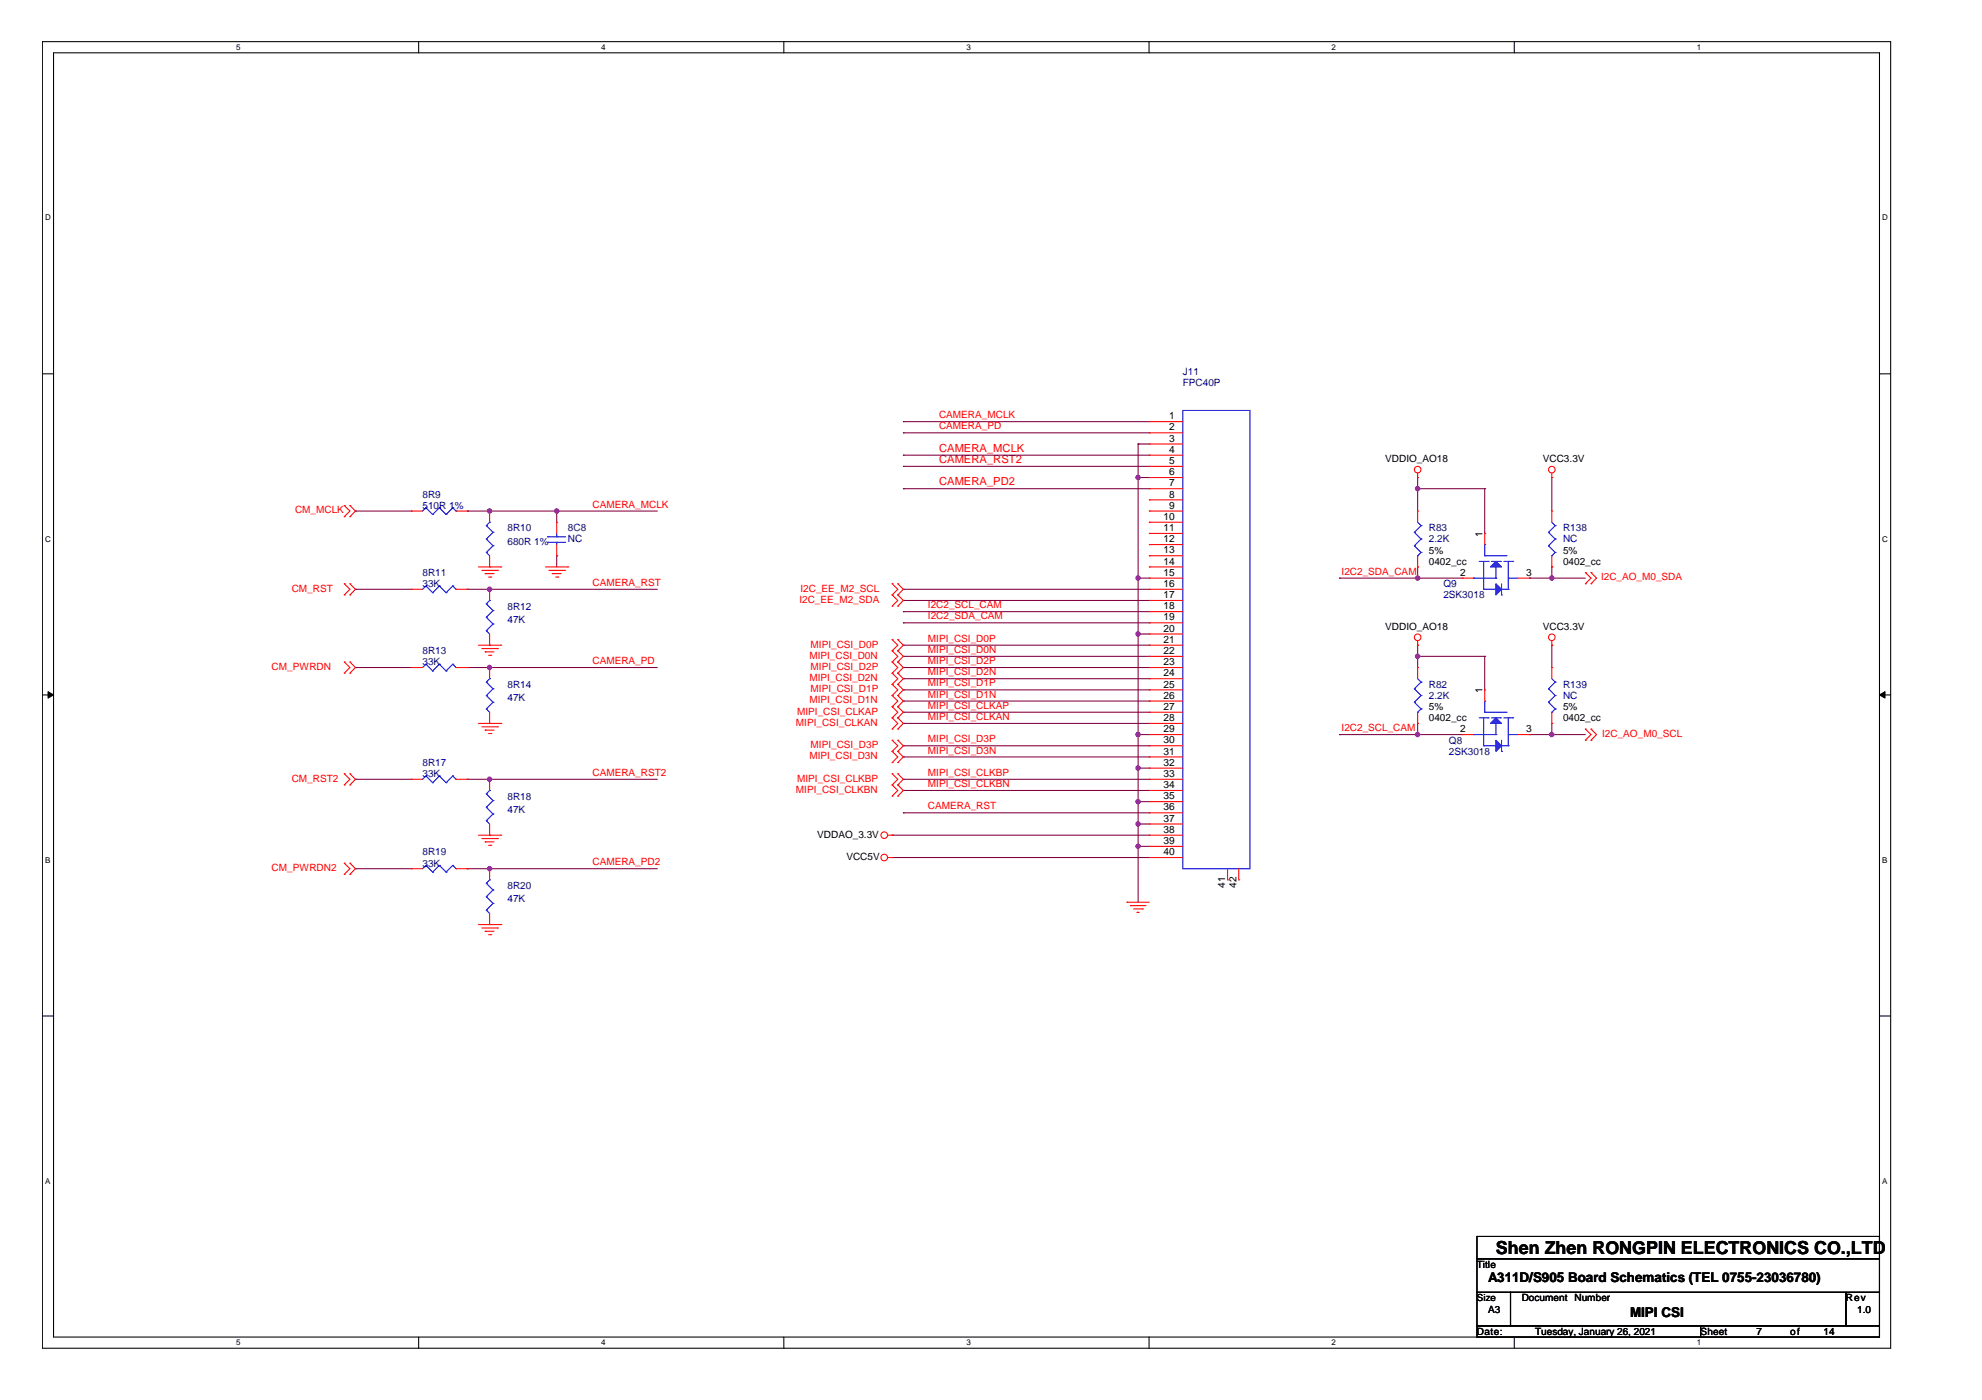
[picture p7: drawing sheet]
<svg xmlns="http://www.w3.org/2000/svg" width="297mm" height="210mm" viewBox="0 0 297 210" stroke-linecap="round" stroke-linejoin="round" font-family="sans-serif">
<path d="M6.3 6.2h277.1v195.9h-277.1zM8 7.9h273.7v192.6h-273.7z" fill="none" stroke="#000" stroke-width=".16"/>
<g fill="#fff">
<path d="M35.4 6.4h.7v1.4h-.7z"/>
<path d="M35.4 200.6h.7v1.4h-.7z"/>
</g>
<path d="M62.7 6.2v1.7M62.7 200.5v1.6" fill="none" stroke="#000" stroke-width=".16"/>
<g fill="#fff">
<path d="M90.1 6.4h.7v1.4h-.7z"/>
<path d="M90.1 200.6h.7v1.4h-.7z"/>
</g>
<path d="M117.5 6.2v1.7M117.5 200.5v1.6" fill="none" stroke="#000" stroke-width=".16"/>
<g fill="#fff">
<path d="M144.8 6.4h.7v1.4h-.7z"/>
<path d="M144.8 200.6h.7v1.4h-.7z"/>
</g>
<path d="M172.2 6.2v1.7M172.2 200.5v1.6" fill="none" stroke="#000" stroke-width=".16"/>
<g fill="#fff">
<path d="M199.6 6.4h.6v1.4h-.6z"/>
<path d="M199.6 200.6h.6v1.4h-.6z"/>
</g>
<path d="M226.9 6.2v1.7M226.9 200.5v1.6" fill="none" stroke="#000" stroke-width=".16"/>
<g fill="#fff">
<path d="M254.3 6.4h.7v1.4h-.7z"/>
<path d="M254.3 200.6h.7v1.4h-.7z"/>
<path d="M6.8 32h.8v1.3h-.8z"/>
<path d="M282.1 32h.9v1.3h-.9z"/>
<path d="M6.8 80.1h.8v1.4h-.8z"/>
<path d="M282.1 80.1h.9v1.4h-.9z"/>
</g>
<path d="M6.3 56.1h1.7M281.7 56.1h1.7" fill="none" stroke="#000" stroke-width=".16"/>
<g fill="#fff">
<path d="M6.8 128.3h.8v1.3h-.8z"/>
<path d="M282.1 128.3h.8v1.3h-.8z"/>
</g>
<path d="M6.3 104.2h1.7M281.7 104.2h1.7" fill="none" stroke="#000" stroke-width=".16"/>
<g fill="#000" stroke="#000" stroke-width=".15">
<path d="M7.2 103.7l.8 .5-.8 .5z" fill-rule="evenodd"/>
<path d="M281.7 104.2l.8-.5v1z" fill-rule="evenodd"/>
</g>
<g fill="#fff">
<path d="M6.8 176.4h.8v1.3h-.8z"/>
<path d="M282.1 176.4h.8v1.3h-.8z"/>
</g>
<path d="M6.3 152.3h1.7M281.7 152.3h1.7M221.4 185.4h60.3v3.3h-60.3zM221.4 188.7h60.3v5.1h-60.3zM221.4 193.8h5v5h-5zM221.4 198.8h33.5v1.7h-33.5zM226.4 193.8h50.2v5h-50.2zM254.9 198.8h26.8v1.7h-26.8zM276.6 193.8h5.1v5h-5.1z" fill="none" stroke="#000" stroke-width=".16"/>
<g fill="none" stroke="#800040" stroke-width=".16">
<path d="M53.3 76.6h.1M53.3 76.6h8.3M70 76.6h.1M70 76.6h28.5M73.4 76.6h.1M83.4 76.6h.1M83.4 76.6v1.7M135.4 73.3h.1M135.4 69.9h.1M135.4 68.2h.1M135.4 63.2h.1M135.4 64.9h.1"/>
<path d="M135.4 73.3h36.8M135.4 69.9h36.8M135.4 68.2h36.8M135.4 63.2h36.8M135.4 64.9h36.8M170.6 71.6h.1M170.6 66.6h.1M170.6 66.6v68.7M170.6 71.6h1.6M170.6 66.6h1.6M212.5 73.3h.1M212.5 71.6h.1"/>
<path d="M212.5 73.3h10M212.5 71.6v5M222.5 73.3h.1M222.5 73.3v6.7M232.6 71.6h.1M232.6 71.6v5M53.3 88.4h.1M53.3 88.4h8.3M70 88.4h.1M70 88.4h28.5M73.4 88.4h.1M83.4 83.3h.1"/>
<path d="M83.4 83.3v1.7M135.4 91.7h.1M135.4 90h.1M135.4 93.4h.1M135.4 88.4h.1M135.4 98.4h.1M135.4 96.7h.1M135.4 91.7h36.8M135.4 90h36.8M135.4 93.4h36.8M135.4 88.4h36.8M135.4 98.4h36.8"/>
<path d="M135.4 96.7h36.8M170.6 95.1h.1M170.6 86.7h.1M170.6 95.1h1.6M170.6 86.7h1.6M200.7 86.7h.1M200.7 86.7h18.5M212.5 98.4h.1M212.5 96.7h.1M212.5 85h.1M212.5 86.7h.1M212.5 98.4h10"/>
<path d="M212.5 85v1.7M212.5 96.7v3.4M222.5 98.4h.1M222.5 98.4v5M229.2 86.7h.1M229.2 86.7h8.4M232.6 85h.1M232.6 86.7h.1M232.6 96.7h.1M232.6 85v1.7M232.6 96.7v3.4M53.3 100.1h.1"/>
<path d="M53.3 116.8h.1M53.3 116.8h8.3M53.3 100.1h8.3M70 100.1h.1M70 116.8h.1M70 116.8h28.5M70 100.1h28.5M73.4 100.1h.1M73.4 116.8h.1M135.4 113.5h.1M135.4 111.8h.1M135.4 118.5h.1"/>
<path d="M135.4 116.8h.1M135.4 101.8h.1M135.4 100.1h.1M135.4 105.1h.1M135.4 103.4h.1M135.4 108.5h.1M135.4 106.8h.1M135.4 113.5h36.8M135.4 111.8h36.8M135.4 118.5h36.8M135.4 116.8h36.8M135.4 101.8h36.8"/>
<path d="M135.4 100.1h36.8M135.4 105.1h36.8M135.4 103.4h36.8M135.4 108.5h36.8M135.4 106.8h36.8M170.6 115.2h.1M170.6 110.1h.1M170.6 115.2h1.6M170.6 110.1h1.6M200.7 110.1h.1M200.7 110.1h18.5M212.5 108.5h.1"/>
<path d="M212.5 110.1h.1M212.5 108.5v1.6M229.2 110.1h.1M229.2 110.1h8.4M232.6 108.5h.1M232.6 110.1h.1M232.6 108.5v1.6M53.3 130.2h.1M53.3 130.2h8.3M70 130.2h.1M70 130.2h28.5M73.4 130.2h.1"/>
<path d="M133.7 128.6h.1M133.7 125.2h.1M133.7 128.6h38.5M133.7 125.2h38.5M135.4 121.9h.1M135.4 121.9h36.8M170.6 120.2h.1M170.6 123.5h.1M170.6 126.9h.1M170.6 120.2h1.6M170.6 123.5h1.6M170.6 126.9h1.6"/>
</g>
<g fill="#f0f" stroke="#f0f" stroke-width=".16">
<circle cx="170.6" cy="123.5" r=".33"/>
<circle cx="170.6" cy="120.2" r=".33"/>
<circle cx="170.6" cy="115.2" r=".33"/>
<circle cx="170.6" cy="110.1" r=".33"/>
<circle cx="170.6" cy="95" r=".33"/>
<circle cx="170.6" cy="86.7" r=".33"/>
<circle cx="170.6" cy="71.6" r=".33"/>
<circle cx="170.6" cy="126.9" r=".33"/>
<circle cx="212.5" cy="110.1" r=".33"/>
<circle cx="212.5" cy="98.4" r=".33"/>
<circle cx="212.5" cy="73.3" r=".33"/>
<circle cx="212.5" cy="86.7" r=".33"/>
<circle cx="232.6" cy="86.7" r=".33"/>
<circle cx="232.6" cy="110.1" r=".33"/>
<circle cx="83.4" cy="76.6" r=".33"/>
<circle cx="73.4" cy="76.6" r=".33"/>
<circle cx="73.4" cy="88.3" r=".33"/>
<circle cx="73.4" cy="100.1" r=".33"/>
<circle cx="73.4" cy="116.8" r=".33"/>
<circle cx="73.4" cy="130.2" r=".33"/>
</g>
<g fill="none" stroke="#f00" stroke-width=".16">
<path d="M51.6 75.8h.1M51.6 77.5h.1M51.6 75.8l.8 .8-.8 .9M52.4 77.5h.1M52.4 75.8h.1M52.4 75.8l.9 .8-.9 .9M61.6 76.6h.1M61.6 76.6h1.7M68.4 76.6h1.6M70 76.6h.1M73.4 76.6h.1M73.4 76.6v1.7"/>
<path d="M83.4 78.3h.1M83.4 78.3v1.7M172.2 63.2h.1M172.2 64.9h.1M172.2 66.6h.1M172.2 68.2h.1M172.2 69.9h.1M172.2 71.6h.1M172.2 73.3h.1M172.2 74.9h.1M172.2 76.6h.1M172.2 78.3h.1"/>
<path d="M172.2 80h.1M172.2 76.6h5.1M172.2 63.2h5.1M172.2 64.9h5.1M172.2 66.6h5.1M172.2 68.2h5.1M172.2 69.9h5.1M172.2 71.6h5.1M172.2 73.3h5.1M172.2 74.9h5.1M172.2 78.3h5.1M172.2 80h5.1"/>
<path d="M212.5 71.6h.1M212.5 76.6h.1M212.5 70.9v.7M212.5 76.6v1.7M222.5 80h.1M222.5 80v1.7M232.6 71.6h.1M232.6 76.6h.1M232.6 70.9v.7M232.6 76.6v1.7M51.6 87.5h.1M51.6 89.2h.1"/>
<path d="M51.6 99.3h.1M51.6 87.5l.8 .9-.8 .8M51.6 99.3l.8 .8-.8 .8M52.4 89.2h.1M52.4 87.5h.1M52.4 99.3h.1M52.4 87.5l.9 .9-.9 .8M52.4 99.3l.9 .8-.9 .8M61.6 88.4h.1M61.6 88.4h1.7M68.4 88.4h1.6M70 88.4h.1"/>
<path d="M71.7 85h3.4M71.7 96.7h3.4M72.2 85.5h2.4M72.2 97.2h2.4M72.7 86h.1M72.7 97.7h.1M72.7 86h1.3M72.7 97.7h1.3M73.2 86.5h.4M73.2 98.2h.4M73.4 85h.1M73.4 96.7h.1"/>
<path d="M73.4 88.4h.1M73.4 83.3v1.7M73.4 88.4v1.6M73.4 95.1v1.6M73.6 86.5h.1M73.6 98.2h.1M74.6 85.5h.1M74.6 97.2h.1M75.1 85h.1M75.1 96.7h.1M81.8 85h3.3M82.3 85.5h2.3"/>
<path d="M82.8 86h.1M82.8 86h1.3M83.3 86.5h.3M83.4 83.3h.1M83.4 81.7v1.6M83.6 86.5h.1M84.6 85.5h.1M85.1 85h.1M133.7 90.9h.1M133.7 89.2h.1M133.7 87.5h.1M133.7 99.3h.1"/>
<path d="M133.7 97.6h.1M133.7 95.9h.1M133.7 89.2l.8 .8-.8 .9M133.7 87.5l.8 .9-.8 .8M133.7 99.3l.8 .8-.8 .8M133.7 97.6l.8 .8-.8 .9M133.7 95.9l.8 .8-.8 .9M134.5 89.2h.1M134.5 90.9h.1M134.5 87.5h.1M134.5 99.3h.1M134.5 97.6h.1"/>
<path d="M134.5 95.9h.1M134.5 89.2l.9 .8-.9 .9M134.5 87.5l.9 .9-.9 .8M134.5 99.3l.9 .8-.9 .8M134.5 97.6l.9 .8-.9 .9M134.5 95.9l.9 .8-.9 .9M172.2 81.7h.1M172.2 83.3h.1M172.2 85h.1M172.2 86.7h.1M172.2 88.4h.1M172.2 90h.1"/>
<path d="M172.2 91.7h.1M172.2 93.4h.1M172.2 95.1h.1M172.2 96.7h.1M172.2 98.4h.1M172.2 85h5.1M172.2 96.7h5.1M172.2 86.7h5.1M172.2 81.7h5.1M172.2 83.3h5.1M172.2 88.4h5.1M172.2 90h5.1"/>
<path d="M172.2 91.7h5.1M172.2 93.4h5.1M172.2 95.1h5.1M172.2 98.4h5.1M212.5 96.7h.1M212.5 85h.1M212.5 83.3v1.7M212.5 96.1v.6M219.2 86.7h.1M219.2 86.7h1.6M227.5 86.7h1.7M229.2 86.7h.1"/>
<path d="M232.6 96.7h.1M232.6 85h.1M232.6 83.3v1.7M232.6 96.1v.6M237.6 87.5h.1M237.6 85.8h.1M237.6 85.8l.8 .9-.8 .8M238.4 87.5h.1M238.4 85.8h.1M238.4 85.8l.9 .9-.9 .8M51.6 100.9h.1M51.6 116h.1"/>
<path d="M51.6 117.7h.1M51.6 116l.8 .8-.8 .9M52.4 100.9h.1M52.4 117.7h.1M52.4 116h.1M52.4 116l.9 .8-.9 .9M61.6 100.1h.1M61.6 116.8h.1M61.6 100.1h1.7M61.6 116.8h1.7M68.4 100.1h1.6M68.4 116.8h1.6"/>
<path d="M70 100.1h.1M70 116.8h.1M71.7 108.5h3.4M72.2 109h2.4M72.7 109.5h.1M72.7 109.5h1.3M73.2 110h.4M73.4 108.5h.1M73.4 100.1h.1M73.4 116.8h.1M73.4 100.1v1.7M73.4 106.8v1.7"/>
<path d="M73.4 116.8v1.7M73.6 110h.1M74.6 109h.1M75.1 108.5h.1M133.7 119.4h.1M133.7 117.7h.1M133.7 116h.1M133.7 114.3h.1M133.7 112.7h.1M133.7 111h.1M133.7 102.6h.1M133.7 100.9h.1"/>
<path d="M133.7 109.3h.1M133.7 107.6h.1M133.7 106h.1M133.7 104.3h.1M133.7 117.7l.8 .8-.8 .9M133.7 116l.8 .8-.8 .9M133.7 112.7l.8 .8-.8 .8M133.7 111l.8 .8-.8 .9M133.7 100.9l.8 .9-.8 .8M133.7 107.6l.8 .9-.8 .8M133.7 106l.8 .8-.8 .8M133.7 104.3l.8 .8-.8 .9"/>
<path d="M133.7 102.6l.8 .8-.8 .9M134.5 117.7h.1M134.5 119.4h.1M134.5 116h.1M134.5 112.7h.1M134.5 114.3h.1M134.5 111h.1M134.5 100.9h.1M134.5 102.6h.1M134.5 107.6h.1M134.5 109.3h.1M134.5 106h.1"/>
<path d="M134.5 104.3h.1M134.5 117.7l.9 .8-.9 .9M134.5 116l.9 .8-.9 .9M134.5 112.7l.9 .8-.9 .8M134.5 111l.9 .8-.9 .9M134.5 100.9l.9 .9-.9 .8M134.5 107.6l.9 .9-.9 .8M134.5 106l.9 .8-.9 .8M134.5 104.3l.9 .8-.9 .9M134.5 102.6l.9 .8-.9 .9M172.2 100.1h.1M172.2 101.8h.1"/>
<path d="M172.2 103.4h.1M172.2 105.1h.1M172.2 106.8h.1M172.2 108.5h.1M172.2 110.1h.1M172.2 111.8h.1M172.2 113.5h.1M172.2 115.2h.1M172.2 116.8h.1M172.2 118.5h.1M172.2 108.5h5.1M172.2 110.1h5.1"/>
<path d="M172.2 100.1h5.1M172.2 116.8h5.1M172.2 101.8h5.1M172.2 103.4h5.1M172.2 105.1h5.1M172.2 106.8h5.1M172.2 111.8h5.1M172.2 113.5h5.1M172.2 115.2h5.1M172.2 118.5h5.1M212.5 100.1h.1M212.5 108.5h.1"/>
<path d="M212.5 100.1v1.7M212.5 106.8v1.7M219.2 110.1h.1M219.2 110.1h1.6M222.5 103.4h.1M222.5 103.4v1.7M227.5 110.1h1.7M229.2 110.1h.1M232.6 100.1h.1M232.6 108.5h.1M232.6 100.1v1.7M232.6 106.8v1.7"/>
<path d="M237.6 111h.1M237.6 109.3h.1M237.6 109.3l.8 .8-.8 .9M238.4 111h.1M238.4 109.3h.1M238.4 109.3l.9 .8-.9 .9M51.6 131.1h.1M51.6 129.4h.1M51.6 129.4l.8 .8-.8 .9M52.4 129.4h.1M52.4 131.1h.1M52.4 129.4l.9 .8-.9 .9"/>
<path d="M61.6 130.2h.1M61.6 130.2h1.7M68.4 130.2h1.6M70 130.2h.1M71.7 125.2h3.4M71.7 138.6h3.4M72.2 125.7h2.4M72.2 139.1h2.4M72.7 126.2h.1M72.7 139.6h.1M72.7 126.2h1.3M72.7 139.6h1.3"/>
<path d="M73.2 126.7h.4M73.4 138.6h.1M73.4 130.2h.1M73.4 125.2h.1M73.4 123.5v1.7M73.4 130.2v1.7M73.4 136.9v1.7M73.6 126.7h.1M74.6 125.7h.1M74.6 139.1h.1M75.1 125.2h.1M75.1 138.6h.1"/>
<path d="M133 128.6h.7M133 125.2h.7M133.7 128.6h.1M133.7 125.2h.1M168.9 135.3h.1M168.9 135.3h3.3M169.4 135.8h.1M169.4 135.8h2.3M169.9 136.3h1.3M170.4 136.8h.1M170.4 136.8h.3M171.2 136.3h.1"/>
<path d="M172.2 120.2h.1M172.2 121.9h.1M172.2 123.5h.1M172.2 125.2h.1M172.2 126.9h.1M172.2 128.6h.1M172.2 128.6h5.1M172.2 125.2h5.1M172.2 120.2h5.1M172.2 121.9h5.1M172.2 123.5h5.1M172.2 126.9h5.1"/>
<path d="M184 131.9h.1M184 130.2v1.7M185.6 131.9h.1M185.6 130.2v1.7M73.2 140.1h.4M73.6 140.1h.1"/>
<circle cx="212.5" cy="70.4" r=".5"/>
<circle cx="232.6" cy="70.4" r=".5"/>
<circle cx="212.5" cy="95.5" r=".5"/>
<circle cx="232.6" cy="95.5" r=".5"/>
<circle cx="132.5" cy="125.2" r=".5"/>
<circle cx="132.5" cy="128.6" r=".5"/>
</g>
<g fill="none" stroke="#00f" stroke-width=".16">
<path d="M63.8 76.1h.1M63.8 76.1l-.5 .5M63.8 76.1l1 1M64.8 77.1h.1M65.8 76.1h.1M65.8 76.1l-1 1M65.8 76.1l1.1 1M66.9 77.1h.1M67.9 76.1h.1M67.9 76.1l-1 1M67.9 76.1l.5 .5M68.4 76.6h.1"/>
<path d="M72.9 78.8h.1M72.9 78.8l1 1M73.4 78.3h.1M73.4 78.3l-.5 .5M73.9 79.8h.1M73.9 79.8l-1 1M83.4 80v.5M177.3 61.5h10v68.7h-10zM212 79.8h.1M212 79.8l1 1M212.5 78.3l.5 .5M213 78.8h.1"/>
<path d="M213 78.8l-1 1M232.1 79.8h.1M232.1 79.8l1 1M232.6 78.3l.5 .5M233.1 78.8h.1M233.1 78.8l-1 1M63.8 99.6h.1M63.8 87.9h.1M63.8 99.6l-.5 .5M63.8 99.6l1 1M63.8 87.9l-.5 .5M63.8 87.9l1 1"/>
<path d="M64.8 88.9h.1M65.8 99.6h.1M65.8 87.9h.1M65.8 87.9l-1 1M65.8 99.6l-1 1M65.8 99.6l1.1 1M65.8 87.9l1.1 1M66.9 88.9h.1M67.9 99.6h.1M67.9 87.9h.1M67.9 87.9l-1 1M67.9 99.6l-1 1"/>
<path d="M67.9 99.6l.5 .5M67.9 87.9l.5 .5M68.4 88.4h.1M72.9 82.8h.1M72.9 80.8h.1M72.9 94.6h.1M72.9 92.6h.1M72.9 90.5h.1M72.9 82.8l.5 .5M72.9 80.8l1 1M72.9 94.6l.5 .5M72.9 92.6l1 1"/>
<path d="M72.9 90.5l1 1M73.4 90h.1M73.4 90l-.5 .5M73.9 81.8h.1M73.9 93.6h.1M73.9 91.5h.1M73.9 81.8l-1 1M73.9 91.5l-1 1.1M73.9 93.6l-1 1M82.1 80.5h.1M82.1 81.3h.1M82.1 80.5h2.7"/>
<path d="M82.1 81.3h2.7M83.4 81.3h.1M83.4 80.5h.1M83.4 81.3v.4M212 81.8h.1M212 81.8l1 1M212.5 83.3h.1M213 80.8h.1M213 82.8h.1M213 80.8l-1 1M213 82.8l-.5 .5M220.8 86.7h.1"/>
<path d="M220.8 86.7h3.4M221.7 84.2h1.3M222.4 88.4h.1M222.4 84.2v4.2M222.4 88.4h1.8M222.5 83.3h.1M222.5 81.7h.1M222.5 81.7v1.6M222.5 83.3h3.4M223 84.2h.1M223.5 84.2h1.4M224.2 88.4h.1"/>
<path d="M224.2 86.7h.1M224.2 85v1.7M224.9 84.2h.1M225 89.2h.1M225 87.5v1.7M225 88.4h1M225.4 84.2h1.3M226 88.4h.1M226 84.2h.1M226 86.7h.1M226 84.2v4.2M226 86.7h1.5"/>
<path d="M226.7 84.2h.1M232.1 81.8h.1M232.1 81.8l1 1M232.6 83.3h.1M233.1 80.8h.1M233.1 82.8h.1M233.1 80.8l-1 1M233.1 82.8l-.5 .5M63.8 116.3h.1M63.8 116.3l-.5 .5M63.8 116.3l1 1.1M64.8 100.6h.1"/>
<path d="M64.8 117.4h.1M65.8 116.3h.1M65.8 116.3l-1 1.1M65.8 116.3l1.1 1.1M66.9 100.6h.1M66.9 117.4h.1M67.9 116.3h.1M67.9 116.3l-1 1.1M67.9 116.3l.5 .5M68.4 100.1h.1M68.4 116.8h.1M72.9 106.3h.1"/>
<path d="M72.9 104.3h.1M72.9 102.3h.1M72.9 119h.1M72.9 106.3l.5 .5M72.9 104.3l1 1M72.9 102.3l1 1M72.9 119l1 1M73.4 101.8h.1M73.4 118.5h.1M73.4 101.8l-.5 .5M73.4 118.5l-.5 .5M73.9 105.3h.1"/>
<path d="M73.9 103.3h.1M73.9 105.3l-1 1M73.9 103.3l-1 1M212 103.3h.1M212 105.3h.1M212 103.3l1 1M212 105.3l1 1M212.5 106.8h.1M212.5 101.8l.5 .5M213 102.3h.1M213 104.3h.1M213 106.3h.1"/>
<path d="M213 102.3l-1 1M213 104.3l-1 1M213 106.3l-.5 .5M220.8 110.1h.1M220.8 110.1h3.4M221.7 107.6h1.3M222.4 111.8h.1M222.4 107.6v4.2M222.4 111.8h1.8M222.5 106.8h.1M222.5 105.1h.1M222.5 106.8h3.4"/>
<path d="M222.5 105.1v1.7M223 107.6h.1M223.5 107.6h1.4M224.2 111.8h.1M224.2 110.1h.1M224.2 108.5v1.6M224.9 107.6h.1M225 112.7h.1M225 111v1.7M225 111.8h1M225.4 107.6h1.3M226 111.8h.1"/>
<path d="M226 107.6h.1M226 110.1h.1M226 107.6v4.2M226 110.1h1.5M226.7 107.6h.1M232.1 103.3h.1M232.1 105.3h.1M232.1 103.3l1 1M232.1 105.3l1 1M232.6 106.8h.1M232.6 101.8l.5 .5M233.1 102.3h.1"/>
<path d="M233.1 104.3h.1M233.1 106.3h.1M233.1 102.3l-1 1M233.1 104.3l-1 1M233.1 106.3l-.5 .5M63.8 129.8h.1M63.8 129.8l-.5 .4M63.8 129.8l1 1M64.8 130.8h.1M65.8 129.8h.1M65.8 129.8l-1 1M65.8 129.8l1.1 1"/>
<path d="M66.9 130.8h.1M67.9 129.8h.1M67.9 129.8l-1 1M67.9 129.8l.5 .4M68.4 130.2h.1M72.9 136.5h.1M72.9 134.4h.1M72.9 132.4h.1M72.9 123h.1M72.9 121h.1M72.9 136.5l.5 .4M72.9 134.4l1 1"/>
<path d="M72.9 132.4l1 1M72.9 123l.5 .5M72.9 121l1 1M73.4 131.9h.1M73.4 131.9l-.5 .5M73.9 135.4h.1M73.9 133.4h.1M73.9 122h.1M73.9 120h.1M73.9 135.4l-1 1.1M73.9 133.4l-1 1M73.9 122l-1 1"/>
<path d="M73.9 120l-1 1"/>
</g>
<g fill="#00f" stroke="#00f" stroke-width=".16">
<path d="M224.2 107.6l.8 .9h-1.6z" fill-rule="evenodd"/>
<path d="M224.2 111l.8 .8-.8 .9z" fill-rule="evenodd"/>
<path d="M224.2 84.2l.8 .8h-1.6z" fill-rule="evenodd"/>
<path d="M224.2 87.5l.8 .9-.8 .8z" fill-rule="evenodd"/>
</g>
<text font-size="2.7" x="224.2" y="188">Shen Zhen RONGPIN ELECTRONICS CO.,LTD</text>
<g font-size="2">
<text x="223" y="192.3">A311D/S905 Board Schematics (TEL 0755-23036780)</text>
<text x="244.3" y="197.5">MIPI CSI</text>
</g>
<g font-size="1.7" fill="#f00">
<text x="140.7" y="69.4">CAMERA_RST2</text>
<text x="140.7" y="67.7">CAMERA_MCLK</text>
<text x="140.7" y="72.8">CAMERA_PD2</text>
</g>
<g font-size="1.5" fill="#000080">
<text x="177.3" y="56.2">J11</text>
<text x="177.3" y="57.9">FPC40P</text>
<text x="63.3" y="74.6">8R9</text>
<text x="63.3" y="76.3">510R 1%</text>
<text x="76.1" y="79.7">8R10</text>
<text x="76.1" y="81.7">680R 1%</text>
<text x="85.1" y="79.7">8C8</text>
<text x="85.1" y="81.3">NC</text>
<text x="214.1" y="79.7">R83</text>
<text x="214.1" y="81.3">2.2K</text>
<text x="234.2" y="79.7">R138</text>
<text x="234.2" y="81.3">NC</text>
<text x="63.3" y="86.4">8R11</text>
<text x="63.3" y="88">33K</text>
<text x="216.3" y="88">Q9</text>
<text x="216.3" y="89.7">2SK3018</text>
<text x="76.1" y="91.4">8R12</text>
<text x="76.1" y="93.4">47K</text>
<text x="63.3" y="98.1">8R13</text>
<text x="63.3" y="99.8">33K</text>
<text x="76.1" y="103.1">8R14</text>
<text x="76.1" y="105.1">47K</text>
<text x="214.1" y="103.1">R82</text>
<text x="214.1" y="104.8">2.2K</text>
<text x="234.2" y="103.1">R139</text>
<text x="234.2" y="104.8">NC</text>
<text x="217.2" y="111.5">Q8</text>
<text x="217.2" y="113.2">2SK3018</text>
<text x="63.3" y="114.8">8R17</text>
<text x="63.3" y="116.5">33K</text>
<text x="76.1" y="119.9">8R18</text>
<text x="76.1" y="121.9">47K</text>
<text x="63.3" y="128.3">8R19</text>
<text x="63.3" y="129.9">33K</text>
<text x="76.1" y="133.3">8R20</text>
<text x="76.1" y="135.3">47K</text>
</g>
<g font-size="1.5" fill="#f00">
<text x="140.7" y="62.7">CAMERA_MCLK</text>
<text x="140.7" y="64.4">CAMERA_PD</text>
<text x="44.2" y="77">CM_MCLK</text>
<text x="88.8" y="76.1">CAMERA_MCLK</text>
<text x="43.7" y="88.7">CM_RST</text>
<text x="88.8" y="87.8">CAMERA_RST</text>
<text x="120" y="88.7">I2C_EE_M2_SCL</text>
<text x="201.1" y="86.2">I2C2_SDA_CAM</text>
<text x="239.9" y="87">I2C_AO_M0_SDA</text>
<text x="119.8" y="90.4">I2C_EE_M2_SDA</text>
<text x="139.1" y="91.2">I2C2_SCL_CAM</text>
<text x="139.1" y="92.9">I2C2_SDA_CAM</text>
<text x="40.7" y="100.4">CM_PWRDN</text>
<text x="88.8" y="99.6">CAMERA_PD</text>
<text x="121.3" y="98.8">MIPI_CSI_D0N</text>
<text x="121.5" y="100.4">MIPI_CSI_D2P</text>
<text x="121.5" y="97.1">MIPI_CSI_D0P</text>
<text x="139.1" y="97.9">MIPI_CSI_D0N</text>
<text x="139.1" y="96.2">MIPI_CSI_D0P</text>
<text x="139.1" y="101.2">MIPI_CSI_D2N</text>
<text x="139.1" y="99.6">MIPI_CSI_D2P</text>
<text x="119.5" y="107.1">MIPI_CSI_CLKAP</text>
<text x="121.3" y="102.1">MIPI_CSI_D2N</text>
<text x="121.3" y="105.5">MIPI_CSI_D1N</text>
<text x="121.5" y="103.8">MIPI_CSI_D1P</text>
<text x="139.1" y="104.6">MIPI_CSI_D1N</text>
<text x="139.1" y="102.9">MIPI_CSI_D1P</text>
<text x="139.1" y="108">MIPI_CSI_CLKAN</text>
<text x="139.1" y="106.3">MIPI_CSI_CLKAP</text>
<text x="119.3" y="108.8">MIPI_CSI_CLKAN</text>
<text x="121.3" y="113.8">MIPI_CSI_D3N</text>
<text x="121.5" y="112.2">MIPI_CSI_D3P</text>
<text x="139.1" y="113">MIPI_CSI_D3N</text>
<text x="139.1" y="111.3">MIPI_CSI_D3P</text>
<text x="201.1" y="109.6">I2C2_SCL_CAM</text>
<text x="240.1" y="110.5">I2C_AO_M0_SCL</text>
<text x="43.7" y="117.2">CM_RST2</text>
<text x="88.8" y="116.3">CAMERA_RST2</text>
<text x="119.3" y="118.9">MIPI_CSI_CLKBN</text>
<text x="119.5" y="117.2">MIPI_CSI_CLKBP</text>
<text x="139.1" y="118">MIPI_CSI_CLKBN</text>
<text x="139.1" y="116.3">MIPI_CSI_CLKBP</text>
<text x="139.1" y="121.4">CAMERA_RST</text>
<text x="40.7" y="130.6">CM_PWRDN2</text>
<text x="88.8" y="129.7">CAMERA_PD2</text>
</g>
<g font-size="1.5">
<text x="175.2" y="62.9">1</text>
<text x="175.2" y="64.5">2</text>
<text x="175.2" y="66.2">3</text>
<text x="175.2" y="67.9">4</text>
<text x="175.2" y="69.6">5</text>
<text x="175.2" y="71.2">6</text>
<text x="207.6" y="69.3">VDDIO_AO18</text>
<text x="231.2" y="69.3">VCC3.3V</text>
<text x="174.4" y="77.9">10</text>
<text x="175.2" y="72.9">7</text>
<text x="175.2" y="74.6">8</text>
<text x="175.2" y="76.3">9</text>
<text x="174.4" y="79.6">11</text>
<text x="174.4" y="81.3">12</text>
<text x="174.4" y="83">13</text>
<text x="214.1" y="83">5%</text>
<text x="222.2" y="80.5" transform="rotate(-90 222.2 80.5)">1</text>
<text x="234.2" y="83">5%</text>
<text x="174.4" y="84.6">14</text>
<text x="174.4" y="86.3">15</text>
<text x="174.4" y="88">16</text>
<text x="174.4" y="89.7">17</text>
<text x="214.1" y="84.7">0402_cc</text>
<text x="218.8" y="86.3">2</text>
<text x="228.7" y="86.3">3</text>
<text x="234.2" y="84.7">0402_cc</text>
<text x="174.4" y="91.4">18</text>
<text x="174.4" y="93">19</text>
<text x="174.4" y="94.7">20</text>
<text x="207.6" y="94.4">VDDIO_AO18</text>
<text x="231.2" y="94.4">VCC3.3V</text>
<text x="174.4" y="96.4">21</text>
<text x="174.4" y="98.1">22</text>
<text x="174.4" y="99.7">23</text>
<text x="174.4" y="101.4">24</text>
<text x="174.4" y="103.1">25</text>
<text x="174.4" y="104.8">26</text>
<text x="174.4" y="106.4">27</text>
<text x="214.1" y="106.5">5%</text>
<text x="222.2" y="103.9" transform="rotate(-90 222.2 103.9)">1</text>
<text x="234.2" y="106.5">5%</text>
<text x="174.4" y="108.1">28</text>
<text x="174.4" y="109.8">29</text>
<text x="174.4" y="111.5">30</text>
<text x="174.4" y="113.1">31</text>
<text x="214.1" y="108.1">0402_cc</text>
<text x="218.8" y="109.8">2</text>
<text x="228.7" y="109.8">3</text>
<text x="234.2" y="108.1">0402_cc</text>
<text x="174.4" y="114.8">32</text>
<text x="174.4" y="116.5">33</text>
<text x="174.4" y="118.2">34</text>
<text x="174.4" y="119.8">35</text>
<text x="122.5" y="125.6">VDDAO_3.3V</text>
<text x="174.4" y="121.5">36</text>
<text x="174.4" y="123.2">37</text>
<text x="174.4" y="124.9">38</text>
<text x="126.8" y="128.9">VCC5V</text>
<text x="174.4" y="126.5">39</text>
<text x="174.4" y="128.2">40</text>
<text x="183.6" y="133.1" transform="rotate(-90 183.6 133.1)">41</text>
<text x="185.3" y="133.1" transform="rotate(-90 185.3 133.1)">42</text>
<text x="221.4" y="190.1">Title</text>
<text x="221.4" y="195.1">Size</text>
<text x="223" y="196.8">A3</text>
<text x="228.1" y="195.1">Document</text>
<text x="236" y="195.1">Number</text>
<text x="276.6" y="195.1">Rev</text>
<text x="278.3" y="196.8">1.0</text>
<text x="221.4" y="200.1">Date:</text>
<text x="230.1" y="200.1">Tuesday, January 26, 2021</text>
<text x="254.9" y="200.1">Sheet</text>
<text x="263.2" y="200.1">7</text>
<text x="268.3" y="200.1">of</text>
<text x="273.3" y="200.1">14</text>
</g>
<g font-size="1.2">
<text x="35.4" y="7.5">5</text>
<text x="90.1" y="7.5">4</text>
<text x="144.8" y="7.5">3</text>
<text x="199.6" y="7.5">2</text>
<text x="254.3" y="7.5">1</text>
<text x="6.8" y="33.1">D</text>
<text x="282.1" y="33.1">D</text>
<text x="6.8" y="81.2">C</text>
<text x="282.1" y="81.2">C</text>
<text x="6.8" y="129.3">B</text>
<text x="282.1" y="129.3">B</text>
<text x="6.8" y="177.5">A</text>
<text x="282.1" y="177.5">A</text>
<text x="35.4" y="201.7">5</text>
<text x="90.1" y="201.7">4</text>
<text x="144.8" y="201.7">3</text>
<text x="199.6" y="201.7">2</text>
<text x="254.3" y="201.7">1</text>
</g>
</svg>
